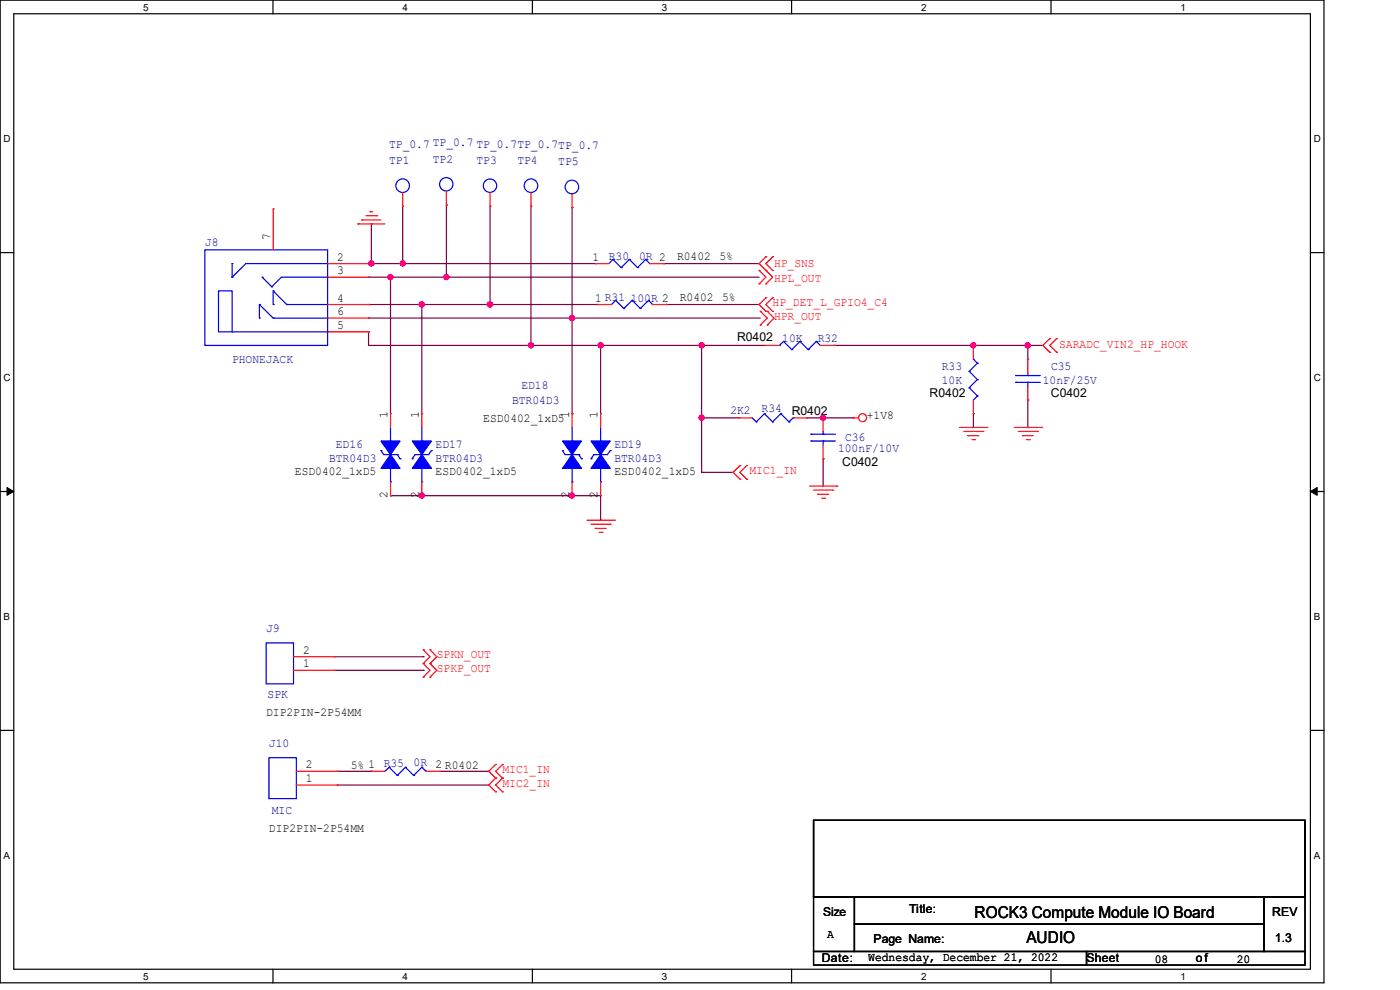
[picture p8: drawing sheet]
<svg xmlns="http://www.w3.org/2000/svg" width="297mm" height="210mm" viewBox="0 0 297 210" stroke-linecap="round" stroke-linejoin="round" font-family="sans-serif">
<path d="M0 0h280.9v208.5h-280.9zM2.9 2.9h275.1v202.7h-275.1z" fill="none" stroke="#000" stroke-width=".25"/>
<g fill="#fff">
<path d="M30.4 .3h1.1v2.4h-1.1z"/>
<path d="M30.4 205.9h1.1v2.3h-1.1z"/>
</g>
<path d="M57.9 0v2.9M57.9 205.6v2.9" fill="none" stroke="#000" stroke-width=".25"/>
<g fill="#fff">
<path d="M85.4 .3h1.1v2.4h-1.1z"/>
<path d="M85.4 205.9h1.1v2.3h-1.1z"/>
</g>
<path d="M112.9 0v2.9M112.9 205.6v2.9" fill="none" stroke="#000" stroke-width=".25"/>
<g fill="#fff">
<path d="M140.4 .3h1.2v2.4h-1.2z"/>
<path d="M140.4 205.9h1.2v2.3h-1.2z"/>
</g>
<path d="M167.9 0v2.9M167.9 205.6v2.9" fill="none" stroke="#000" stroke-width=".25"/>
<g fill="#fff">
<path d="M195.4 .3h1.2v2.4h-1.2z"/>
<path d="M195.4 205.9h1.2v2.3h-1.2z"/>
</g>
<path d="M223 0v2.9M223 205.6v2.9" fill="none" stroke="#000" stroke-width=".25"/>
<g fill="#fff">
<path d="M250.4 .3h1.2v2.4h-1.2z"/>
<path d="M250.4 205.9h1.2v2.3h-1.2z"/>
<path d="M.8 28.2h1.4v2.4h-1.4z"/>
<path d="M278.7 28.2h1.5v2.4h-1.5z"/>
<path d="M.8 78.9h1.4v2.3h-1.4z"/>
<path d="M278.7 78.9h1.5v2.3h-1.5z"/>
</g>
<path d="M0 53.6h2.9M278 53.6h2.9" fill="none" stroke="#000" stroke-width=".25"/>
<g fill="#fff">
<path d="M.8 129.6h1.3v2.3h-1.3z"/>
<path d="M278.7 129.6h1.4v2.3h-1.4z"/>
</g>
<path d="M0 104.3h2.9M278 104.3h2.9" fill="none" stroke="#000" stroke-width=".25"/>
<path d="M1.5 103.4l1.4 .9-1.4 .8zM278 104.3l1.4-.9v1.7z" fill="#000" stroke="#000" stroke-width=".21"/>
<g fill="#fff">
<path d="M.8 180.3h1.3v2.3h-1.3z"/>
<path d="M278.7 180.3h1.4v2.3h-1.4z"/>
</g>
<path d="M0 154.9h2.9M278 154.9h2.9M172.6 174h104.3v16.2h-104.3zM172.6 190.2h8.7v11.6h-8.7zM181.3 190.2h86.8v5.8h-86.8zM181.3 196h86.8v5.8h-86.8zM268.1 190.2h8.8v11.6h-8.8zM172.6 201.8h57.9v2.9h-57.9zM230.5 201.8h46.4v2.9h-46.4z" fill="none" stroke="#000" stroke-width=".25"/>
<g fill="none" stroke="#800040" stroke-width=".25">
<path d="M78.2 55.9h.1M78.2 58.8h.1M78.2 58.8h82.8M78.2 55.9h48.1M78.8 47.5h.1M78.8 47.5v8.4M82.8 58.8h.1M82.8 58.8v29M85.4 55.9h.1M85.4 43.7v12.2M94.7 58.8h.1M94.7 43.5h.1"/>
<path d="M94.7 43.5v15.3M104 43.7v20.9M112.6 43.7v29.6M121.4 44h.1M121.4 44v43.8M126.3 55.9h.1M140.8 55.9h.1M140.8 55.9h20.2M78.2 64.6h.1M78.2 70.4h.1M78.2 64.6h48.7M78.2 70.4v2.9h84.3"/>
<path d="M78.2 67.5h83.1M89.5 64.6h.1M89.5 64.6v23.2M104 64.6h.1M112.6 73.3h.1M121.4 67.5h.1M126.9 64.6h.1M127.4 73.3h.1M127.4 73.3v14.5M141.4 64.6h.1M141.4 64.6h19.6M148.8 73.3h.1"/>
<path d="M148.8 73.3v26.9M177 73.3h.1M177 73.3h44.2M206.5 73.3h.1M218.1 73.3h.1M218.1 73.3v2.9M121.4 87.8h.1M148.8 88.6h.1M148.8 88.6h7.9M171.2 88.6h.1M171.2 88.6h9.8M174.6 88.6h.1"/>
<path d="M174.6 97.3h.1M174.6 97.3v5.8M206.5 87.8h.1M206.5 87.8v2.9M218.1 84.9h.1M218.1 84.9v5.8M82.8 105.2h.1M82.8 105.2h44.6v5.2M89.5 105.2h.1M121.4 105.2h.1M127.4 110.4h.1M148.8 100.2h.1"/>
<path d="M148.8 100.2h6.7M71 139.3h18.8M89.8 139.3h.1M71 142.2h18.8M89.8 142.2h.1M71.5 166.5h32.2M71.5 163.6h7.3M78.8 163.6h.1M93.3 163.6h10.4M103.7 166.5h.1M103.7 163.6h.1"/>
</g>
<g fill="#f0f" stroke="#f0f" stroke-width=".25">
<circle cx="174.6" cy="88.6" r=".56"/>
<circle cx="121.3" cy="67.5" r=".55"/>
<circle cx="148.8" cy="73.3" r=".55"/>
<circle cx="127.4" cy="73.3" r=".55"/>
<circle cx="82.8" cy="58.8" r=".56"/>
<circle cx="218" cy="73.3" r=".56"/>
<circle cx="206.5" cy="73.3" r=".55"/>
<circle cx="148.8" cy="88.6" r=".55"/>
<circle cx="78.8" cy="55.9" r=".56"/>
<circle cx="85.4" cy="55.9" r=".55"/>
<circle cx="94.7" cy="58.8" r=".55"/>
<circle cx="104" cy="64.6" r=".56"/>
<circle cx="112.6" cy="73.3" r=".55"/>
<circle cx="121.3" cy="105.1" r=".55"/>
<circle cx="89.5" cy="105.1" r=".56"/>
<circle cx="89.5" cy="64.6" r=".56"/>
</g>
<g fill="none" stroke="#f00" stroke-width=".25">
<path d="M58 44.3h.1M58 44.3v8.7M69.5 55.9h8.7M69.5 58.8h8.7M75.9 47.5h.1M75.9 47.5h5.8M76.8 46.7h.1M76.8 46.7h4M77.6 45.8h2.3M78.2 58.8h.1M78.2 55.9h.1M78.5 44.9h.1"/>
<path d="M78.5 44.9h.6M79.9 45.8h.1M85.4 43.7h.1M85.4 40.9v2.8M94.7 43.5h.1M94.7 40.6v2.9M104 43.7h.1M104 40.9v2.8M112.6 43.7h.1M112.6 40.9v2.8M121.4 44h.1M121.4 41.1v2.9"/>
<path d="M126.3 55.9h.1M126.3 55.9h2.9M137.8 55.9h3M140.8 55.9h.1M161 57.4h.1M161 57.4l1.5 1.4-1.5 1.4M162.5 57.4h.1M162.5 54.5h.1M162.5 54.5l-1.5 1.4 2.9 2.9-1.4 1.4M163.9 57.4h.1M163.9 54.5h.1M163.9 54.5l-1.4 1.4 1.4 1.5"/>
<path d="M69.5 64.6h8.7M69.5 70.4h8.7M69.5 67.5h8.7M78.2 64.6h.1M78.2 70.4h.1M78.2 67.5h.1M126.9 64.6h.1M126.9 64.6h2.9M138.4 64.6h3M141.4 64.6h.1M161 60.2h.1M161.3 66h.1"/>
<path d="M161.3 69h.1M161.3 66l1.5 1.5-1.5 1.5M162.5 63.2h.1M162.5 66h.1M162.5 60.2h.1M162.5 73.3h.1M162.5 63.2l-1.5 1.4 1.5 1.4M162.5 73.3h2.9M162.8 66h.1M162.8 69h.1M162.8 66l1.4 1.5-1.4 1.5M163.9 66h.1"/>
<path d="M163.9 63.2h.1M163.9 63.2l-1.4 1.4 1.4 1.4M174 73.3h3M177 73.3h.1M206.5 73.3h.1M206.5 73.3v2.9M218.1 76.2h.1M218.1 76.2v2.9M222.7 71.8h.1M222.7 74.7h.1M222.7 71.8l-1.5 1.5 1.5 1.4M224.2 74.7h.1"/>
<path d="M224.2 71.8h.1M224.2 71.8l-1.5 1.5 1.5 1.4M82.8 87.8h.1M82.8 87.8v2.9M89.5 87.8h.1M89.5 87.8v2.9M121.4 87.8h.1M121.4 87.8v2.9M127.4 87.8h.1M127.4 87.8v2.9M156.7 88.6h.1M156.7 88.6h2.9"/>
<path d="M157 98.8h.1M157 98.8l-1.5 1.4 1.5 1.4M158.4 98.8h.1M158.4 98.8l-1.4 1.4 1.4 1.4M168.3 88.6h2.9M171.2 88.6h.1M174.6 88.6h.1M174.6 97.3h.1M174.6 88.6v2.9M174.6 94.4v2.9M181 88.6h.1M181 88.6h1.2"/>
<path d="M203.6 90.7h5.8M204.5 91.5h4M205.3 92.4h.1M205.3 92.4h2.3M206.2 93.3h.6M206.5 87.8h.1M206.5 84.9v2.9M206.8 93.3h.1M208.5 91.5h.1M209.4 90.7h.1M215.2 90.7h5.8M216 91.5h4.1"/>
<path d="M216.9 92.4h.1M216.9 92.4h2.3M217.8 93.3h.6M218.1 84.9h.1M218.1 82v2.9M218.4 93.3h.1M220.1 91.5h.1M221 90.7h.1M82.8 105.2h.1M82.8 102.2v3M89.5 105.2h.1M89.5 102.2v3"/>
<path d="M121.4 105.2h.1M121.4 102.2v3M124.5 110.4h5.8M125.4 111.2h4.1M126.3 112.1h.1M126.3 112.1h2.3M127.1 112.9h.6M127.4 105.2h.1M127.4 102.2v3M127.7 112.9h.1M129.5 111.2h.1M130.3 110.4h.1"/>
<path d="M157 101.6h.1M158.4 101.6h.1M171.7 103.1h5.8M172.6 104h4.1M173.5 104.9h.1M173.5 104.9h2.3M174.3 105.7h.6M174.9 105.7h.1M176.7 104h.1M177.5 103.1h.1M62.3 139.3h8.7M71 139.3h.1"/>
<path d="M89.8 137.8h.1M89.8 137.8l1.4 1.5-1.4 1.5M91.2 137.8h.1M91.2 137.8l1.5 1.5-1.5 1.5M62.3 142.2h8.7M71 142.2h.1M89.8 140.8h.1M89.8 143.6h.1M89.8 140.8l1.4 1.4-1.4 1.4M91.2 140.8h.1M91.2 143.6h.1M91.2 140.8l1.5 1.4-1.5 1.4"/>
<path d="M62.9 163.6h8.6M62.9 166.5h8.6M71.5 166.5h.1M71.5 163.6h.1M78.8 163.6h.1M78.8 163.6h2.9M90.4 163.6h2.9M93.3 163.6h.1M105.2 165.1h.1M105.2 168h.1M105.2 162.2h.1M105.2 165.1l-1.5 1.4 1.5 1.5"/>
<path d="M105.2 162.2l-1.5 1.4 1.5 1.5M106.6 168h.1M106.6 165.1h.1M106.6 162.2h.1M106.6 165.1l-1.4 1.4 1.4 1.5M106.6 162.2l-1.4 1.4 1.4 1.5"/>
<circle cx="183" cy="88.6" r=".85"/>
</g>
<g fill="none" stroke="#00f" stroke-width=".25">
<path d="M43.5 53h26v20.3h-26zM49.2 58.8h.1M49.2 55.9h.1M49.2 55.9v2.9M55.6 58.8h.1M55.6 58.8l2.1 2M69.5 55.9h.1M69.5 58.8h.1M69.5 55.9h-17.3l-3 2.9M69.5 58.8h-9.8l-2 2M130 55h.1M130 55l-.8 .9"/>
<path d="M130 55l1.8 1.8M131.8 56.8h.1M133.5 55h.1M133.5 55l-1.7 1.8M133.5 55l1.8 1.8M135.3 56.8h.1M137 55h.1M137 55l-1.7 1.8M137 55l.8 .9M137.8 55.9h.1M46.4 61.7h2.8v8.7h-2.8zM49.2 70.4h20.3"/>
<path d="M55 64.6h.1M55 67.5h.1M55 64.6l3 2.9M55 64.6v2.9M57.7 60.8h.1M58 67.5h.1M58 61.7h.1M58 64.6h.1M58 67.5h11.5M58 61.7l2.8 2.9M58 61.7v2.9M60.8 64.6h.1"/>
<path d="M60.8 64.6h8.7M69.5 70.4h.1M130.6 63.7h.1M130.6 63.7l-.8 .9M130.6 63.7l1.7 1.7M132.3 65.4h.1M134.1 63.7h.1M134.1 63.7l-1.8 1.7M134.1 63.7l1.7 1.7M135.8 65.4h.1M137.6 63.7h.1M137.6 63.7l-1.8 1.7"/>
<path d="M137.6 63.7l.8 .9M138.4 64.6h.1M165.4 73.3h.1M166.2 72.4h.1M166.2 72.4l1.8 1.8M166.2 72.4l-.8 .9M168 74.2h.1M169.7 72.4h.1M169.7 72.4l1.7 1.8M169.7 72.4l-1.7 1.8M171.4 74.2h.1M173.2 72.4h.1"/>
<path d="M173.2 72.4l.8 .9M173.2 72.4l-1.8 1.8M205.6 78.8h.1M205.6 78.8l1.7 1.7M206.5 76.2h.1M206.5 76.2l.8 .8M207.3 77h.1M207.3 77l-1.7 1.8M215.5 79.7h.1M215.5 79.7h5.2M218.1 79.7h.1M218.1 79.1v.6"/>
<path d="M80.8 95.6h.1M80.8 95.6l.6 .8h2.9M82.8 93.6h.1M82.8 90.7v2.9M82.8 99.4v2.8M84.3 96.4h.1M84.3 96.4l.6 .9M84.9 97.3h.1M87.5 97.3h.1M88.1 96.4h.1M88.1 96.4l-.6 .9M89.5 93.6h.1"/>
<path d="M89.5 90.7v2.9M89.5 99.4v2.8M91.5 95.6h.1M91.5 95.6l-.6 .8h-2.8M119.3 95.6h.1M119.3 95.6l.6 .8h2.9M121.4 93.6h.1M121.4 90.7v2.9M121.4 99.4v2.8M122.8 96.4h.1M122.8 96.4l.6 .9M123.4 97.3h.1"/>
<path d="M125.4 97.3h.1M126 96.4h.1M126 96.4l-.6 .9M127.4 93.6h.1M127.4 90.7v2.9M127.4 99.4v2.8M129.5 95.6h.1M129.5 95.6l-.6 .8h-2.9M159.6 88.6l.8 .9M160.4 89.5h.1M162.2 87.8h.1M162.2 87.8l-1.8 1.7"/>
<path d="M162.2 87.8l1.7 1.7M163.9 89.5h.1M165.7 87.8h.1M165.7 87.8l-1.8 1.7M165.7 87.8l1.7 1.7M167.4 89.5h.1M168.3 88.6h.1M168.3 88.6l-.9 .9M172 93.6h.1M172 92.1h.1M172 93.6h5.2M172 92.1h5.2"/>
<path d="M174.6 92.1h.1M174.6 93.6h.1M174.6 91.5v.6M174.6 93.6v.8M205.6 82.3h.1M205.6 82.3l1.7 1.7M207.3 84h.1M207.3 80.5h.1M207.3 84l-.8 .9M207.3 80.5l-1.7 1.8M215.5 81.1h.1M215.5 81.1h5.2"/>
<path d="M218.1 81.1h.1M218.1 81.1v.9M82.8 102.2h.1M89.5 102.2h.1M121.4 102.2h.1M127.4 102.2h.1M56.5 136.4h5.8v8.7h-5.8zM57.1 160.7h5.8v8.7h-5.8zM82.5 162.8h.1M82.5 162.8l-.8 .8M82.5 162.8l1.8 1.7M84.3 164.5h.1"/>
<path d="M86 162.8h.1M86 162.8l-1.7 1.7M86 162.8l1.8 1.7M87.8 164.5h.1M89.5 162.8h.1M89.5 162.8l-1.7 1.7M89.5 162.8l.9 .8M90.4 163.6h.1"/>
<circle cx="85.4" cy="39.4" r="1.44"/>
<circle cx="94.7" cy="39.1" r="1.42"/>
<circle cx="103.9" cy="39.4" r="1.42"/>
<circle cx="112.6" cy="39.4" r="1.44"/>
<circle cx="121.3" cy="39.7" r="1.44"/>
</g>
<g fill="#00f" stroke="#00f" stroke-width=".25">
<path d="M119.3 93.6h4.1l-2 2.8z" fill-rule="evenodd"/>
<path d="M121.4 96.4l2 3h-4.1z" fill-rule="evenodd"/>
<path d="M87.5 93.6h4l-2 2.8z" fill-rule="evenodd"/>
<path d="M89.5 96.4l2 3h-4z" fill-rule="evenodd"/>
<path d="M125.4 93.6h4.1l-2.1 2.8z" fill-rule="evenodd"/>
<path d="M127.4 96.4l2.1 3h-4.1z" fill-rule="evenodd"/>
<path d="M80.8 93.6h4.1l-2.1 2.8z" fill-rule="evenodd"/>
<path d="M82.8 96.4l2.1 3h-4.1z" fill-rule="evenodd"/>
</g>
<g font-size="3.5">
<text x="206.8" y="194.8">ROCK3 Compute Module IO Board</text>
<text x="217.8" y="200">AUDIO</text>
</g>
<g font-size="2.6" fill="#000080">
<text x="82.6" y="34.8">TP1</text>
<text x="82.6" y="31.3">TP_0.7 TP_0.7 TP_0.7TP_0.7TP_0.7</text>
<text x="91.8" y="34.5">TP2</text>
<text x="101.1" y="34.8">TP3</text>
<text x="109.8" y="34.8">TP4</text>
<text x="118.4" y="35.1">TP5</text>
<text x="43.5" y="52.2">J8</text>
<text x="129.2" y="55.1">R30</text>
<text x="135.6" y="55.1">0R 2</text>
<text x="133.8" y="64">100R 2</text>
<text x="49.2" y="77.1">PHONEJACK</text>
<text x="165.9" y="72.5">10K</text>
<text x="173.5" y="72.5">R32</text>
<text x="110.6" y="82.6">ED18</text>
<text x="199.8" y="78.5">R33</text>
<text x="199.8" y="81.4">10K</text>
<text x="221.2" y="81.4">10nF/25V</text>
<text x="223" y="78.5">C35</text>
<text x="108.6" y="85.8">BTR04D3</text>
<text x="154.9" y="87.8">2K2</text>
<text x="161.6" y="87.5">R34</text>
<text x="71.2" y="95">ED16</text>
<text x="92.4" y="95">ED17</text>
<text x="130.3" y="95">ED19</text>
<text x="177.8" y="95.9">100nF/10V</text>
<text x="179.3" y="93.6">C36</text>
<text x="69.8" y="98">BTR04D3</text>
<text x="92.4" y="98">BTR04D3</text>
<text x="130.3" y="98">BTR04D3</text>
<text x="56.5" y="134.2">J9</text>
<text x="56.8" y="148">SPK</text>
<text x="57.1" y="158.5">J10</text>
<text x="87.8" y="162.5">0R 2 R0402</text>
<text x="57.7" y="172.6">MIC</text>
</g>
<g font-size="2.6">
<text x="57.3" y="51" transform="rotate(-90 57.3 51)">7</text>
<text x="71.5" y="58.2">3</text>
<text x="71.5" y="55.3">2</text>
<text x="125.7" y="55.3">1</text>
<text x="143.6" y="55.1">R0402 5%</text>
<text x="71.5" y="64">4</text>
<text x="126.3" y="64">1 R31</text>
<text x="144.2" y="63.8">R0402 5%</text>
<text x="71.5" y="69.8">5</text>
<text x="71.5" y="66.8">6</text>
<text x="156.4" y="72.4">R0402</text>
<text x="82.2" y="88.6" transform="rotate(-90 82.2 88.6)">1</text>
<text x="88.9" y="88.6" transform="rotate(-90 88.9 88.6)">1</text>
<text x="102.5" y="89.5">ESD0402_1xD5</text>
<text x="120.7" y="88.6" transform="rotate(-90 120.7 88.6)">1</text>
<text x="126.8" y="88.6" transform="rotate(-90 126.8 88.6)">1</text>
<text x="168" y="88.1">R0402</text>
<text x="183.9" y="89">+1V8</text>
<text x="197.2" y="84.3">R0402</text>
<text x="223" y="84.3">C0402</text>
<text x="62.6" y="100.8">ESD0402_1xD5</text>
<text x="92.4" y="100.8">ESD0402_1xD5</text>
<text x="130.3" y="100.8">ESD0402_1xD5</text>
<text x="178.7" y="98.8">C0402</text>
<text x="82.2" y="105.7" transform="rotate(-90 82.2 105.7)">2</text>
<text x="88.9" y="105.7" transform="rotate(-90 88.9 105.7)">2</text>
<text x="120.7" y="105.7" transform="rotate(-90 120.7 105.7)">2</text>
<text x="126.8" y="105.7" transform="rotate(-90 126.8 105.7)">2</text>
<text x="64.3" y="141.6">1</text>
<text x="64.3" y="138.7">2</text>
<text x="56.5" y="151.8">DIP2PIN-2P54MM</text>
<text x="64.9" y="165.9">1</text>
<text x="64.9" y="163">2</text>
<text x="74.4" y="163.1">5% 1 R35</text>
<text x="57.1" y="176.4">DIP2PIN-2P54MM</text>
<text x="192.9" y="193.8">Title:</text>
<text x="269.9" y="194.4">REV</text>
<text x="175.5" y="199">A</text>
<text x="184.2" y="203.9">Wednesday, December 21, 2022</text>
<text x="185.3" y="200.1">Page Name:</text>
<text x="270.5" y="199.8">1.3</text>
<text x="174.3" y="204.2">Date:</text>
<text x="230.5" y="204.2">Sheet</text>
<text x="245" y="204.2">08</text>
<text x="253.7" y="204.2">of</text>
<text x="262.4" y="204.2">20</text>
</g>
<g font-size="2.6" fill="#f00">
<text x="164.2" y="59.7">HPL_OUT</text>
<text x="164.2" y="56.6">HP_SNS</text>
<text x="163.9" y="64.9">HP_DET_L_GPIO4_C4</text>
<text x="164.2" y="67.8">HPR_OUT</text>
<text x="224.7" y="73.9">SARADC_VIN2_HP_HOOK</text>
<text x="159" y="100.5">MIC1_IN</text>
<text x="92.7" y="142.5">SPKP_OUT</text>
<text x="92.7" y="139.7">SPKN_OUT</text>
<text x="106.6" y="166.9">MIC2_IN</text>
<text x="106.6" y="164">MIC1_IN</text>
</g>
<text font-size="2.5" x="174.6" y="194.3">Size</text>
<g font-size="2.1">
<text x="30.4" y="2.2">5</text>
<text x="85.4" y="2.2">4</text>
<text x="140.4" y="2.2">3</text>
<text x="195.4" y="2.2">2</text>
<text x="250.4" y="2.2">1</text>
<text x=".8" y="30.1">D</text>
<text x="278.7" y="30.1">D</text>
<text x=".8" y="80.8">C</text>
<text x="278.7" y="80.8">C</text>
<text x=".8" y="131.5">B</text>
<text x="278.7" y="131.5">B</text>
<text x=".8" y="182.2">A</text>
<text x="278.7" y="182.2">A</text>
<text x="30.4" y="207.8">5</text>
<text x="85.4" y="207.8">4</text>
<text x="140.4" y="207.8">3</text>
<text x="195.4" y="207.8">2</text>
<text x="250.4" y="207.8">1</text>
</g>
</svg>
